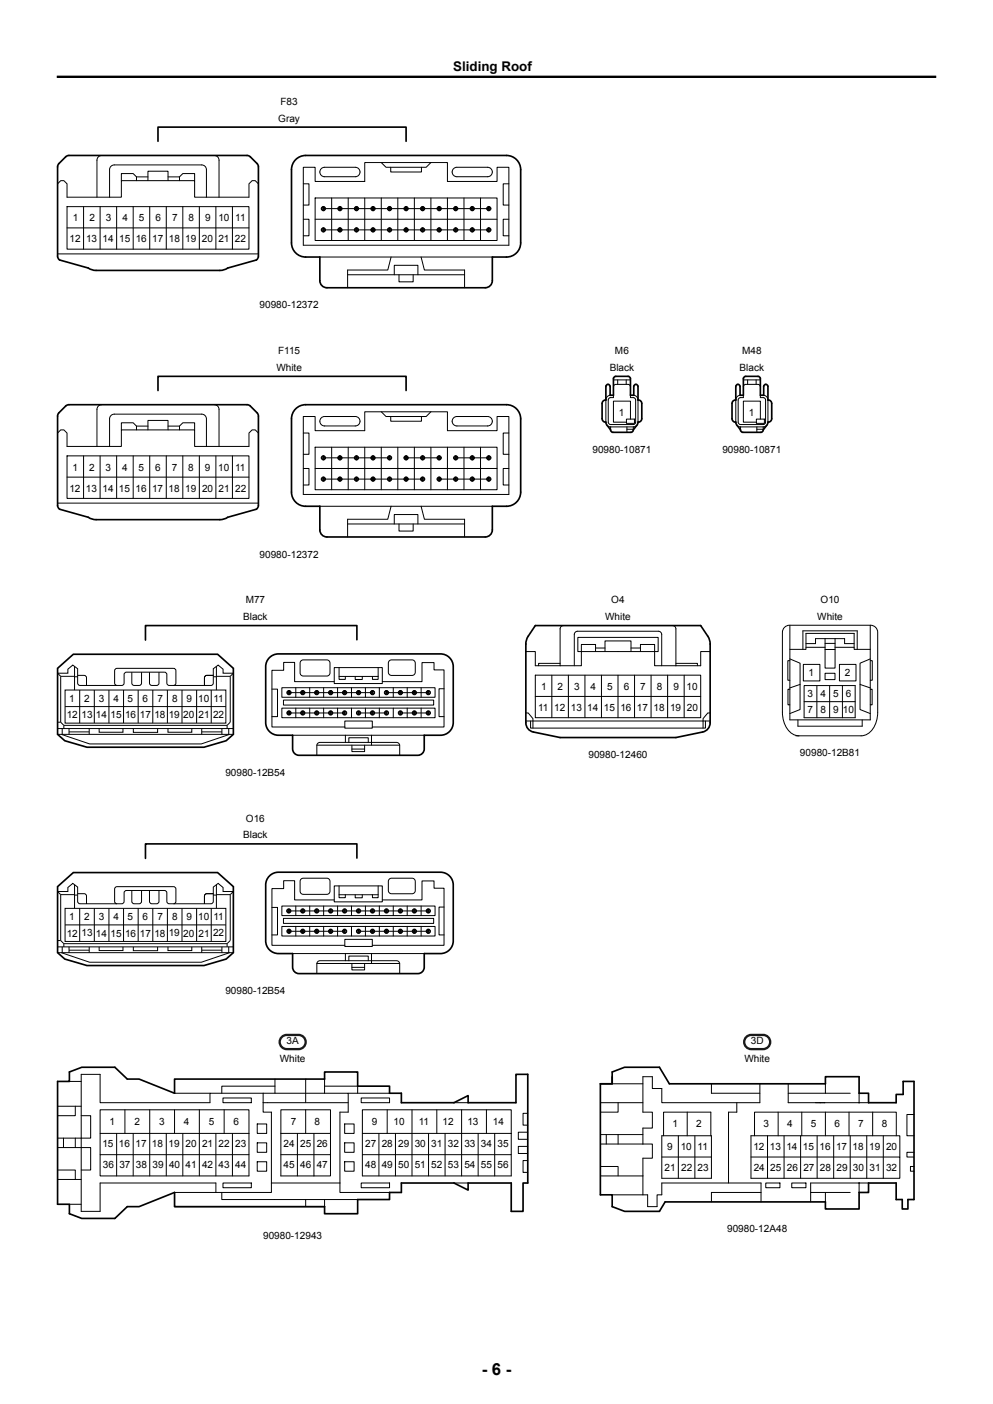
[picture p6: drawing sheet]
<svg xmlns="http://www.w3.org/2000/svg" width="210mm" height="297mm" viewBox="0 0 210 297" stroke-linecap="round" stroke-linejoin="round" font-family="sans-serif">
<g fill="none" stroke="#000" stroke-width=".21">
<path d="M12.2 38.9l.6-.7h.7l.7 .7v2.8h11.5v-3.5h15.5v3.5h11.5v-2.8l.6-.7h.7l.6 .7M21.5 32.9a1 1 0 0 0-1 1v7.8M28.9 38.2v-.8l-.7-.7h-2.5v1.5M28.9 37.4h2.4M31.3 38.2v-2h4.2v2M35.5 37.4h2.5M38 38.2v-.8l.7-.7h2.5v1.5M45.3 32.9a1 1 0 0 1 1 1v7.8M64.1 35.4h2.5v3h10.5v-4h17.5v4h10.5v-3h2.5v16.5h-43.5zM64.1 38.9h1.2v4.5h-1.2M67.9 35.7l.7-.3h6.5a1 1 0 0 1 1 1 1 1 0 0 1-1 1h-6.5a1 1 0 0 1-.9-.6 1 1 0 0 1 .2-1.1zM80.6 34.4l1 1h8.5l1-1"/>
<path d="M82.6 35.4v1h6.5v-1M95.9 35.7l.7-.3h6.5a1 1 0 0 1 1 1 1 1 0 0 1-1 1h-6.5a1 1 0 0 1-.9-.6 1 1 0 0 1 .2-1.1zM107.6 38.9h-1.2v4.5h1.2M12.2 53.7h42.4M14.2 43.7h38.5v9h-38.5zM14.2 48.2h38.5M17.7 43.7v9M21.2 43.7v9M23.2 41.7v-5.8a1 1 0 0 1 1-1h18.5a1 1 0 0 1 1 1v5.8M24.7 43.7v9M28.2 43.7v9M31.7 43.7v9"/>
<path d="M35.2 43.7v9M38.7 43.7v9M42.2 43.7v9M45.7 43.7v9M49.2 43.7v9M64.1 46.4h1.2v3.5h-1.2M66.6 41.9h38.5v9h-38.5zM66.6 46.4h38.5M67.6 54.4h36.5M68.3 44.4v-.6h.2v.6M68.3 48.9v-.6h.2v.6M68.4 44.1h35"/>
<path d="M68.4 48.6h35M70.1 41.9v9M71.8 44.4v-.6h.2v.6M71.8 48.9v-.6h.2v.6M73.5 58.1h24.7M73.6 41.9v9M75.3 44.4v-.6h.2v.6M75.3 48.9v-.6h.2v.6M77.1 41.9v9M78.8 44.4v-.6h.2v.6M78.8 48.9v-.6h.2v.6M80.6 41.9v9"/>
<path d="M82.3 44.4v-.6h.2v.6M82.3 48.9v-.6h.2v.6M82.7 54.4l-.7 2.7h-8.5v3.8M83.4 58.1v-2h5v2M84.1 41.9v9M84.4 58.1v1.5h3v-1.5M85.8 44.4v-.6h.2v.6M85.8 48.9v-.6h.2v.6M87.6 41.9v9M89.1 54.4l.7 2.7h8.4v3.8M89.3 44.4v-.6h.2v.6M89.3 48.9v-.6h.2v.6"/>
<path d="M91.1 41.9v9M92.8 44.4v-.6h.2v.6M92.8 48.9v-.6h.2v.6M94.6 41.9v9M96.3 44.4v-.6h.2v.6M96.3 48.9v-.6h.2v.6M98.1 41.9v9M99.8 44.4v-.6h.2v.6M99.8 48.9v-.6h.2v.6M100.3 48.6a.45 .45 0 0 1-.6 .4 .45 .45 0 0 1-.2-.7 .45 .45 0 0 1 .8 .1v.2M100.3 44.1a.45 .45 0 0 0-.6-.4 .45 .45 0 0 0-.2 .7 .45 .45 0 0 0 .8 0v-.3M101.6 41.9v9"/>
<path d="M103.3 44.4v-.6h.2v.6M103.3 48.9v-.6h.2v.6M107.6 46.4h-1.2v3.5h1.2M12.2 91.6l.6-.7h.7l.7 .7v2.8h11.5v-3.5h15.5v3.5h11.5v-2.8l.6-.7h.7l.6 .7M14.2 96.4h38.5v9h-38.5zM17.7 96.4v9M21.2 96.4v9M21.5 85.6a1 1 0 0 0-1 1v7.8M23.2 94.4v-5.8a1 1 0 0 1 1-1h18.5a1 1 0 0 1 1 1v5.8M24.7 96.4v9M28.2 96.4v9M28.9 90.9v-.8l-.7-.7h-2.5v1.5"/>
<path d="M28.9 90.1h2.4M31.3 90.9v-2h4.2v2M31.7 96.4v9M35.2 96.4v9M35.5 90.1h2.5M38 90.9v-.8l.7-.7h2.5v1.5M38.7 96.4v9M42.2 96.4v9M45.3 85.6a1 1 0 0 1 1 1v7.8M45.7 96.4v9M49.2 96.4v9M64.1 88.1h2.5v3h10.5v-4h17.5v4h10.5v-3h2.5v16.5h-43.5z"/>
<path d="M64.1 91.6h1.2v4.5h-1.2M64.1 99.1h1.2v3.5h-1.2M66.6 94.6h38.5v9h-38.5zM66.6 99.1h38.5M67.9 88.4l.7-.3h6.5a1 1 0 0 1 1 1 1 1 0 0 1-1 1h-6.5a1 1 0 0 1-.9-.6 1 1 0 0 1 .2-1.1zM68.3 97.2v-.7h.2v.7M68.4 96.9h14M70.1 94.6v9M71.8 97.2v-.7h.2v.7M73.6 94.6v9M75.3 97.2v-.7h.2v.7M77.1 94.6v9"/>
<path d="M78.8 97.2v-.7h.2v.7M80.6 87.1l1 1h8.5l1-1M80.6 94.6v9M82.3 97.2v-.7h.2v.7M82.6 88.1v1h6.5v-1M84.1 94.6v9M85.8 97.2v-.7h.2v.7M85.9 96.9h7M87.6 94.6v9M89.3 97.2v-.7h.2v.7M91.1 94.6v9M92.8 97.2v-.7h.2v.7"/>
<path d="M94.6 94.6v9M95.9 88.4l.7-.3h6.5a1 1 0 0 1 1 1 1 1 0 0 1-1 1h-6.5a1 1 0 0 1-.9-.6 1 1 0 0 1 .2-1.1zM96.3 97.2v-.7h.2v.7M96.4 96.9h7M98.1 94.6v9M99.8 97.2v-.7h.2v.7M100.3 96.9a.45 .45 0 0 0-.6-.5 .45 .45 0 0 0-.2 .7 .45 .45 0 0 0 .8 0v-.2M101.6 94.6v9M103.3 97.2v-.7h.2v.7M107.6 91.6h-1.2v4.5h1.2M107.6 99.1h-1.2v3.5h1.2M128.4 90l.7 .3"/>
<path d="M129 83.6a.99 .99 0 0 0-.9 1v4.7M129.1 90.3h4.8M129.1 90.3v.7M129.7 83.6v.5l-.8 .1-.3 .4 .1 5 .4 .2h4.8l.5-.2v-.3v-4.7l-.2-.4-.9-.1v-.5M129.7 80.4h3.6M130.6 80.4v.9M132.4 80.4v.9M132.5 88.7h1.7v.9h-1.7zM132.6 90.3v1.2M132.6 90.8h1.3M133.3 81.8l-.2-.4-.3-.1h-2.6l-.4 .3-.1 .2M133.3 88.7v-3.8h-3.6v4.4h2.8"/>
<path d="M133.9 90.3v.7M134 83.6a.99 .99 0 0 1 .9 1v4.7M134.6 90l-.7 .3M155.9 90l.7 .3M156.5 83.6a.99 .99 0 0 0-.9 1v4.7M156.6 90.3h4.8M156.6 90.3v.7M157.2 83.6v.5l-.8 .1-.3 .4 .1 5 .4 .2h4.8l.4-.2 .1-.3v-4.7l-.2-.4-.9-.1v-.5M157.2 80.4h3.6M158.1 80.4v.9M159.9 80.4v.9M160 88.7h1.7v.9h-1.7z"/>
<path d="M160.1 90.8h1.3M160.1 90.3v1.2M160.8 81.8l-.2-.4-.3-.1h-2.6l-.4 .3-.1 .2M160.8 88.7v-3.8h-3.6v4.4h2.8M161.4 90.3v.7M161.5 83.6a.99 .99 0 0 1 .9 1v4.7M162.1 90l-.7 .3M12.2 106.4h42.4M14.2 100.9h38.5M67.6 107.1h36.5M68.3 101.7v-.7h.2v.7M68.4 101.3h21"/>
<path d="M71.8 101.7v-.7h.2v.7M73.5 110.8h24.7M75.3 101.7v-.7h.2v.7M78.8 101.7v-.7h.2v.7M82.3 101.7v-.7h.2v.7M82.7 107.1l-.7 2.7h-8.5v3.8M83.4 110.8v-2h5v2M84.4 110.8v1.5h3v-1.5M85.8 101.7v-.7h.2v.7M89.1 107.1l.7 2.7h8.4v3.8M89.3 101.7v-.7h.2v.7M92.8 101.7v-.7h.2v.7"/>
<path d="M92.9 101.3h10.5M96.3 101.7v-.7h.2v.7M99.8 101.7v-.7h.2v.7M100.3 101.3a.45 .45 0 0 1-.6 .5 .45 .45 0 0 1-.2-.7 .45 .45 0 0 1 .8 0v.2M103.3 101.7v-.7h.2v.7M63.7 139.8l.4-.2h5a.67 .67 0 0 1 .7 .7v2a.67 .67 0 0 1-.7 .7h-5a.67 .67 0 0 1-.6-.7v-2zM82.3 139.8l.5-.2h4.3a.67 .67 0 0 1 .7 .7v1.9a.68 .68 0 0 1-.7 .7h-4.3a.67 .67 0 0 1-.7-.7v-1.9zM111.2 137.8h2v3h5.3M119.2 132.3a.7 .7 0 0 0-.7 .7v7.8M122.9 137.8v-1.5h3v1.5M122.9 137.8h-.7v-3h17v3h-.8M122.9 137.8v3h-4.4"/>
<path d="M122.9 137.8h15.5M125.9 137.1h2M127.9 137.8v-2.2h5.5v2.2M133.4 137.1h2M135.4 137.8v-1.5h3v1.5M138.4 137.8v3h4.5M142.2 132.3a.7 .7 0 0 1 .7 .7v7.8M150.2 137.8h-2v3h-5.3M167 139.8h-.4v4.1h.4M167 139.4l2.2 .9v9.8l-2.2 .8M167 137.4h3.4v-3.4h10.2v3.4h3.4M167 132.3v20h17v-20"/>
<path d="M169.8 137.4v-4h11.5v4M170.4 136.9h4.1M170.4 136.1h2.1v-1h6.1v1h2M174.5 137.4h2.1M174.5 136.1h2.1M174.5 135.1v6.2h2.1v-6.2M176.6 136.9h4M184 139.8h.5v4.1h-.5M184 139.4l-2.1 .9v9.8l2.1 .8M12.2 154.1h37.2M12.2 155.3h37.2M12.2 152.8h.6"/>
<path d="M12.8 143.1l-.6-.7h2.2v-.8l1-.9 1 .8v3l.3 .4 .2 .1 9.1-.1 .2-.4 .1-2.1 .4-.2 8.3 .1 .3 .4 .1 2.1 .4 .2h8.8l.4-.2 .1-.3v-3l1-.8 1.1 .9v.8h2.2l-.7 .7M12.8 143.1h3M12.8 143.1v9.7M12.8 152.8l.7 .6M13 155.3l5.9 2.1h23.7l6-2.1M13.2 154.1v1.2M13.5 153.4h34.5M13.5 153.4v.7M13.8 146h34v7h-34zM13.8 149.5h34M14.6 154.1v1.2M14.6 154.8h4.3"/>
<path d="M15.8 141v5M15.8 143.2h.6M16.4 142.9h1.4l.4 .2 .1 2M16.9 146v7M18.9 154.1v1.2M19.9 146v7M21 154.1v.8h5v-.8M23 146v7M24.7 145l-.2-.1-.3-.4v-2.6l.1-.3 .4-.2h12.3l.2 .5v2.6l-.1 .3-.4 .2M26.1 146v7M27.9 142.2v2.3l.2 .4 .3 .1h1l.5-.2v-2.6M28.2 154.1v.8h5.1v-.8"/>
<path d="M29.2 146v7M31.6 142.2v2.3l.3 .4 .2 .1h1l.5-.2v-2.6M32.3 146v7M35.4 146v7M35.5 154.1v.8h5.1v-.8M38.5 146v7M41.6 146v7M42.7 154.8h4.2M42.7 154.1v1.2M44.7 146v7M45.1 142.9h-1.4l-.4 .2-.1 2M45.1 143.2h.7"/>
<path d="M45.1 142.9h-1.4l-.4 .2-.1 1.9M45.8 143.1h2.9M45.8 141v5M46.9 154.1v1.2M48 153.4v.7M48.4 154.1v1.2M48.7 143.1v9.7l-.7 .6M57.5 145.8h1.2v5.8h-1.2M59.6 145.5h32.4v2h-32.4zM59.6 149.8h32.4v2h-32.4zM59.9 148.1h31.8v1.1h-31.8zM61 146.8v-.6h.2v.6"/>
<path d="M61 151.1v-.6h.2v.6M61.1 150.8h11.8M61.1 146.5h17.7M61.9 155.5h27.8M62.6 145.5v2M62.6 149.8v2M63.9 146.8v-.6h.2v.6M63.9 151.1v-.6h.2v.6M65.5 145.5v2M65.5 149.8v2M66.9 146.8v-.6h.2v.6M66.9 151.1v-.6h.2v.6"/>
<path d="M67 159.8v-2.1a.68 .68 0 0 1 .7-.7h16.2a.68 .68 0 0 1 .6 .7v2.1M67 157.6h17.5M68.4 145.5v2M68.4 149.8v2M69.8 146.8v-.6h.2v.6M69.8 151.1v-.6h.2v.6M70.7 141.2h10.2v3.4h-10.2zM70.7 144.2h-8.4v-4.1h-2.3v1.7h-2.5v12h15.4M71.4 145.5v2M71.4 149.8v2M71.7 141.2v2.5h1.3v-.6M71.7 143.1h8.3"/>
<path d="M72.8 146.8v-.6h.2v.6M72.8 151.1v-.6h.2v.6M72.9 152.5h5.8v1.5h-5.8zM73 155.5v1.5M73.8 157v-.9h4.1v.9M74.3 145.5v2M74.3 149.8v2M74.4 157.6v1.4h2.7v-1.4M74.4 158.5h2.7M75.1 143.1v.6h1.5v-.6M75.7 146.8v-.6h.2v.6M75.7 151.1v-.6h.2v.6"/>
<path d="M75.8 150.8h5.9M77.3 145.5v2M77.3 149.8v2M78.6 155.5v2.1M78.7 146.8v-.6h.2v.6M78.7 151.1v-.6h.2v.6M80 141.2v2.5h-1.2v-.6M80.2 145.5v2M80.2 149.8v2M80.9 144.2h8.3v-4h2.6v1.5h2.1v12.1h-15.2M81.6 146.8v-.6h.2v.6M81.6 151.1v-.6h.2v.6"/>
<path d="M81.7 146.5h8.9M83.2 145.5v2M83.2 149.8v2M84.6 146.8v-.6h.2v.6M84.6 151.1v-.6h.2v.6M84.7 150.8h5.9M86.1 145.5v2M86.1 149.8v2M87.5 146.8v-.6h.2v.6M87.5 151.1v-.6h.2v.6M89.1 145.5v2M89.1 149.8v2"/>
<path d="M90.5 146.8v-.6h.2v.6M90.5 151.1v-.6h.2v.6M93.9 145.7h-1.1v5.9h1.1M111.2 150.8h.5l1 1.2v2M111.2 152.5h39M112.2 152.5v1.5h37v-1.5M113.2 142.8h35v9h-35zM113.2 147.3h35M116.7 142.8v9M118.5 140.3h-4.6v.5M120.2 142.8v9M121.5 140.8v-6.6a.7 .7 0 0 1 .7-.7h17a.7 .7 0 0 1 .7 .7v6.6"/>
<path d="M123.7 142.8v9M127.2 142.8v9M130.7 142.8v9M134.2 142.8v9M137.7 142.8v9M141.2 142.8v9M142.9 140.3h4.6v.5M144.7 142.8v9M150.2 150.8h-.5l-1 1.2v2M167 145.8h-.4v3.3h.4M168.3 155.7h13.8a4.1 4.1 0 0 0 3.5-4.1v-17.8a1.5 1.5 0 0 0-1.5-1.5h-17.1a1.5 1.5 0 0 0-1.5 1.5v16.9a4.8 4.8 0 0 0 2.8 4.9l.7 .1M168.7 152.3v1.3h13.6v-1.3"/>
<path d="M169.2 144.8l-2.2 .7M169.9 140.5h3.5v3.5h-3.5zM170.1 145h10.8v6.8h-10.8zM170.1 148.4h10.8M172.8 145v6.8M174.5 142.4h2.1v1.4h-2.1zM175.5 145v6.8M177.5 140.5h3.5v3.5h-3.5zM178.2 145v6.8M181.9 144.8l2.1 .7M184 145.8h.4v3.3h-.4M12.2 199h.6"/>
<path d="M12.8 189.3l-.6-.7h2.2v-.9l1-.8 1 .7v3.1l.3 .4 .2 .1 9.1-.1 .2-.4 .1-2.1 .4-.2h8.3l.3 .5 .1 2 .4 .3h8.8l.4-.3 .1-.2v-3.1l1-.7 1.1 .8v.9h2.2l-.7 .7M12.8 189.3v9.7M12.8 189.3h3M12.8 199l.7 .6M13.5 199.6h34.5M13.5 199.6v.7M13.8 192.2h34v7h-34zM13.8 195.7h34M15.8 187.2v5M15.8 189.3h.6M16.4 189h1.4l.4 .3 .1 1.9M16.9 192.2v7"/>
<path d="M19.9 192.2v7M23 192.2v7M24.7 191.2l-.2-.1-.3-.4v-2.6l.1-.3 .4-.2h12.3l.2 .5v2.6l-.1 .2-.4 .3M26.1 192.2v7M27.9 188.4v2.3l.2 .4 .3 .1h1l.5-.3v-2.5M29.2 192.2v7M31.6 188.4v2.3l.3 .4 .2 .1h1l.5-.3v-2.5M32.3 192.2v7M35.4 192.2v7M38.5 192.2v7M41.6 192.2v7M44.7 192.2v7"/>
<path d="M45.1 189h-1.4l-.4 .3-.1 1.9M45.1 189.3h.7M45.8 187.2v5M45.8 189.3h2.9M48 199.6v.7M48.7 189.3v9.7l-.7 .6M57.5 192h1.2v5.8h-1.2M59.6 191.7h32.4v2h-32.4zM59.6 196h32.4v2h-32.4zM59.9 194.3h31.8v1h-31.8zM61 193v-.6h.2v.6M61 197.3v-.6h.2v.6"/>
<path d="M61.1 192.7h29.5M61.1 197h11.8M62.6 191.7v2M62.6 196v2M63.7 186l.4-.2h5a.67 .67 0 0 1 .7 .6v2.1a.67 .67 0 0 1-.7 .7h-5a.67 .67 0 0 1-.6-.7v-2.1zM63.9 193v-.6h.2v.6M63.9 197.3v-.6h.2v.6M65.5 191.7v2M65.5 196v2M66.9 193v-.6h.2v.6M66.9 197.3v-.6h.2v.6M68.4 191.7v2"/>
<path d="M68.4 196v2M69.8 193v-.6h.2v.6M69.8 197.3v-.6h.2v.6M70.7 187.4h10.2v3.4h-10.2zM70.7 190.4h-8.4v-4.1h-2.3v1.7h-2.5v12h15.4M71.4 191.7v2M71.4 196v2M71.7 187.4v2.5h1.3v-.6M71.7 189.3h8.3M72.8 193v-.6h.2v.6M72.8 197.3v-.6h.2v.6M72.9 198.7h5.8v1.5h-5.8z"/>
<path d="M74.3 191.7v2M74.3 196v2M75.1 189.3v.6h1.5v-.6M75.7 193v-.6h.2v.6M75.7 197.3v-.6h.2v.6M75.8 197h14.8M77.3 191.7v2M77.3 196v2M78.7 193v-.6h.2v.6M78.7 197.3v-.6h.2v.6M80 187.4v2.5h-1.2v-.6M80.2 191.7v2"/>
<path d="M80.2 196v2M80.9 190.4h8.3v-4h2.6v1.5h2.1v12.1h-15.2M81.6 193v-.6h.2v.6M81.6 197.3v-.6h.2v.6M82.3 186l.5-.2h4.3a.67 .67 0 0 1 .7 .6v2a.68 .68 0 0 1-.7 .7h-4.3a.67 .67 0 0 1-.7-.7v-2zM83.2 191.7v2M83.2 196v2M84.6 193v-.6h.2v.6M84.6 197.3v-.6h.2v.6M86.1 191.7v2M86.1 196v2M87.5 193v-.6h.2v.6"/>
<path d="M87.5 197.3v-.6h.2v.6M89.1 191.7v2M89.1 196v2M90.5 193v-.6h.2v.6M90.5 197.3v-.6h.2v.6M93.9 191.9h-1.1v5.9h1.1M12.2 200.3h37.2M12.2 201.5h37.2M13 201.5l5.9 2h23.7l6-2M13.2 200.3v1.2M14.6 200.3v1.2M14.6 201h4.3"/>
<path d="M18.9 200.3v1.2M21 200.3v.8h5v-.8M28.2 200.3v.8h5.1v-.8M35.5 200.3v.8h5.1v-.8M42.7 200.3v1.2M42.7 201h4.2M46.9 200.3v1.2M48.4 200.3v1.2M61.9 201.7h27.8M67 206v-2.1a.68 .68 0 0 1 .7-.7h16.2a.68 .68 0 0 1 .6 .7v2.1M67 203.8h17.5M73 201.7v1.5"/>
<path d="M73.8 203.2v-1h4.1v1M74.4 203.8v1.4h2.7v-1.4M74.4 204.6h2.7M78.6 201.7v2.1M12.2 234h5M14.7 228.8h2.5M15.9 234v2h-3.7M17.2 236h2v4.8h-7M21.2 239.8v-5h31.5v5M24.7 239.8v9M26.4 234.8v5M28.2 239.8v9"/>
<path d="M31.7 234.8v14M35.2 239.8v9M36.9 234.8v5M36.9 231.3h7.5M38.7 239.8v9M42.2 234.8v14M45.7 239.8v9M47.2 232.3h6v1h-6zM47.4 234.8v5M49.2 239.8v9M52.7 239.8v9h-31.5v-4.5h31.5M52.7 239.8h-31.5v4.5"/>
<path d="M54.4 237.8h2v2h-2zM55.6 231.3h-11.2v2h-23.2v-6h-4v28.9h4v-5.9h24.5v2M55.6 233.3v2h1.8v15M55.6 233.3h18M55.6 231.3v2M55.6 231.3h18v4h-1.7v15M58.1 229.8h-11.2v1.5M58.1 228.3v3M59.4 239.8v-5h10.5v5M59.4 239.8v9h7M59.4 239.8h10.5M62.9 239.8v9"/>
<path d="M64.6 228.3v5M64.6 234.8v5M66.4 239.8v9M68.6 229.8h7v1.5M68.6 228.3v3M69.9 239.8v9h-3.5M72.9 237.8h2v2h-2zM73.6 231.3h8.8M76.4 232.3h6v1h-6zM76.6 239.8v9h31.5v-9M76.6 239.8v-5h31.5v5M76.6 239.8h31.5"/>
<path d="M80.1 239.8v9M81.9 234.8v5M83.6 239.8v9M87.1 234.8v14M90.6 239.8v9M92.4 234.8v5M94.1 239.8v9M96 233.3h3M97.6 234.8v14M101.1 239.8v9M102.9 234.8v5M104.6 239.8v9"/>
<path d="M111.6 235.5h-1v2.5h1M111.6 239.5h-2v1.5h2M127 233.3h9M129.5 229.3h6.5M130.7 233.3v2h-3.7M145.3 235.3v5M150.5 229.3v2h10.2M155.8 233.3v2h-1.7v15M160.7 229.3v4h-20.7v-3h-2v-2.5h-2v7.5h2v3.3h-2v3.4M164.6 235.3v5M166.7 229.3v4h17M166.7 231.3h13.1"/>
<path d="M169.6 235.3v5M173.4 233.3h.1M174.6 229.3v2M174.6 235.3v5M179.6 235.3v5M181.7 231.3v2M184.6 235.3v5M193.3 235.8h-1.5v4.5h1.5M12.2 247.5h3.7v2M12.2 242.8h7v4.7h-2M12.2 249.5h5M13.4 240.8v2"/>
<path d="M14.7 254.7h2.5M15.9 240.8v2M45.7 252.3h-8.8v2.9h31.7v-1.5M46.9 252.3v1.4h28.7M47.2 250.3h6v1h-6zM54.4 241.8h2v2h-2zM54.4 245.8h2v2h-2zM57.4 250.3v2h-11.7M57.4 250.3h14.5M59.4 244.3h10.5M64.6 253.7v1.5M71.9 250.3v2h10.5"/>
<path d="M72.9 241.8h2v2h-2zM72.9 245.8h2v2h-2zM76.4 250.3h6v1h-6zM76.6 244.3h31.5M96 250.3h3M111.6 245.5h-1v2.5h1M111.6 242.5h-2v1.5h2M127 246.8h3.7v2M127 248.8h9M127 240h9M127 242h9M128.2 240v2"/>
<path d="M129.5 252.8h7.5v2.4h2v-2.4h1v-2.5h20.9v3.9M130.7 240v2M136 242h2v3h-2v7.8M140 240.3h10.5v9h-10.5zM140 244.8h10.5M140.3 240.3v-5h10v5M143.5 240.3v9M147 240.3v9M158.8 244.8h31.5v4.5h-31.5v-9h31.5v4.5M159.6 240.3v-5h29.9v5M160.9 252.3h-10.4v1.9M161.9 250.3h3v1h-3z"/>
<path d="M162.3 240.3v9M165.8 240.3v9M167.4 250.3h3v1h-3zM169.3 240.3v9M171.4 252.3v1.9M172.8 240.3v9M174.6 252.3v1.9M176.3 240.3v9M179.8 240.3v9M181.7 250.3v2M183.3 240.3v9M183.7 250.3h-12.3v2h8.4"/>
<path d="M186.8 240.3v9M193.3 243.8h-1.5v1h1.5M193.3 246.8h-.8v1h.8"/>
<circle cx="68.4" cy="48.6" r=".45"/>
<circle cx="68.4" cy="48.6" r=".34"/>
<circle cx="68.4" cy="44.1" r=".45"/>
<circle cx="68.4" cy="44.1" r=".34"/>
<circle cx="71.9" cy="48.6" r=".45"/>
<circle cx="71.9" cy="48.6" r=".34"/>
<circle cx="71.9" cy="44.1" r=".45"/>
<circle cx="71.9" cy="44.1" r=".34"/>
<circle cx="75.4" cy="48.6" r=".45"/>
<circle cx="75.4" cy="48.6" r=".34"/>
<circle cx="75.4" cy="44.1" r=".45"/>
<circle cx="75.4" cy="44.1" r=".34"/>
<circle cx="78.9" cy="48.6" r=".45"/>
<circle cx="78.9" cy="48.6" r=".34"/>
<circle cx="78.9" cy="44.1" r=".45"/>
<circle cx="78.9" cy="44.1" r=".34"/>
<circle cx="82.4" cy="48.6" r=".45"/>
<circle cx="82.4" cy="48.6" r=".34"/>
<circle cx="82.4" cy="44.1" r=".45"/>
<circle cx="82.4" cy="44.1" r=".34"/>
<circle cx="85.9" cy="48.6" r=".45"/>
<circle cx="85.9" cy="48.6" r=".34"/>
<circle cx="85.9" cy="44.1" r=".45"/>
<circle cx="85.9" cy="44.1" r=".34"/>
<circle cx="89.4" cy="48.6" r=".45"/>
<circle cx="89.4" cy="48.6" r=".34"/>
<circle cx="89.4" cy="44.1" r=".45"/>
<circle cx="89.4" cy="44.1" r=".34"/>
<circle cx="92.9" cy="48.6" r=".45"/>
<circle cx="92.9" cy="48.6" r=".34"/>
<circle cx="92.9" cy="44.1" r=".45"/>
<circle cx="92.9" cy="44.1" r=".34"/>
<circle cx="96.4" cy="48.6" r=".45"/>
<circle cx="96.4" cy="48.6" r=".34"/>
<circle cx="96.4" cy="44.1" r=".45"/>
<circle cx="96.4" cy="44.1" r=".34"/>
<circle cx="99.9" cy="48.6" r=".34"/>
<circle cx="99.9" cy="44.1" r=".34"/>
<circle cx="103.4" cy="48.6" r=".45"/>
<circle cx="103.4" cy="48.6" r=".34"/>
<circle cx="103.4" cy="44.1" r=".45"/>
<circle cx="103.4" cy="44.1" r=".34"/>
<circle cx="68.4" cy="96.9" r=".45"/>
<circle cx="68.4" cy="96.9" r=".34"/>
<circle cx="71.9" cy="96.9" r=".45"/>
<circle cx="71.9" cy="96.9" r=".34"/>
<circle cx="75.4" cy="96.9" r=".45"/>
<circle cx="75.4" cy="96.9" r=".34"/>
<circle cx="78.9" cy="96.9" r=".45"/>
<circle cx="78.9" cy="96.9" r=".34"/>
<circle cx="82.4" cy="96.9" r=".45"/>
<circle cx="82.4" cy="96.9" r=".34"/>
<circle cx="85.9" cy="96.9" r=".45"/>
<circle cx="85.9" cy="96.9" r=".34"/>
<circle cx="89.4" cy="96.9" r=".45"/>
<circle cx="89.4" cy="96.9" r=".34"/>
<circle cx="92.9" cy="96.9" r=".45"/>
<circle cx="92.9" cy="96.9" r=".34"/>
<circle cx="96.4" cy="96.9" r=".45"/>
<circle cx="96.4" cy="96.9" r=".34"/>
<circle cx="99.9" cy="96.9" r=".34"/>
<circle cx="103.4" cy="96.9" r=".45"/>
<circle cx="103.4" cy="96.9" r=".34"/>
<circle cx="68.4" cy="101.3" r=".45"/>
<circle cx="68.4" cy="101.3" r=".34"/>
<circle cx="71.9" cy="101.3" r=".45"/>
<circle cx="71.9" cy="101.3" r=".34"/>
<circle cx="75.4" cy="101.3" r=".45"/>
<circle cx="75.4" cy="101.3" r=".34"/>
<circle cx="78.9" cy="101.3" r=".45"/>
<circle cx="78.9" cy="101.3" r=".34"/>
<circle cx="82.4" cy="101.3" r=".45"/>
<circle cx="82.4" cy="101.3" r=".34"/>
<circle cx="85.9" cy="101.3" r=".45"/>
<circle cx="85.9" cy="101.3" r=".34"/>
<circle cx="89.4" cy="101.3" r=".45"/>
<circle cx="89.4" cy="101.3" r=".34"/>
<circle cx="92.9" cy="101.3" r=".45"/>
<circle cx="92.9" cy="101.3" r=".34"/>
<circle cx="96.4" cy="101.3" r=".45"/>
<circle cx="96.4" cy="101.3" r=".34"/>
<circle cx="99.9" cy="101.3" r=".34"/>
<circle cx="103.4" cy="101.3" r=".45"/>
<circle cx="103.4" cy="101.3" r=".34"/>
<circle cx="61.1" cy="150.8" r=".45"/>
<circle cx="61.1" cy="146.5" r=".45"/>
<circle cx="61.1" cy="146.5" r=".35"/>
<circle cx="61.1" cy="150.8" r=".35"/>
<circle cx="64" cy="150.8" r=".45"/>
<circle cx="64" cy="146.5" r=".45"/>
<circle cx="64" cy="146.5" r=".35"/>
<circle cx="64" cy="150.8" r=".35"/>
<circle cx="67" cy="150.8" r=".45"/>
<circle cx="67" cy="146.5" r=".45"/>
<circle cx="67" cy="150.8" r=".35"/>
<circle cx="67" cy="146.5" r=".35"/>
<circle cx="69.9" cy="150.8" r=".45"/>
<circle cx="69.9" cy="146.5" r=".45"/>
<circle cx="69.9" cy="150.8" r=".35"/>
<circle cx="69.9" cy="146.5" r=".35"/>
<circle cx="72.9" cy="150.8" r=".45"/>
<circle cx="72.9" cy="146.5" r=".45"/>
<circle cx="72.9" cy="146.5" r=".35"/>
<circle cx="72.9" cy="150.8" r=".35"/>
<circle cx="75.8" cy="150.8" r=".45"/>
<circle cx="75.8" cy="146.5" r=".45"/>
<circle cx="75.8" cy="146.5" r=".35"/>
<circle cx="75.8" cy="150.8" r=".35"/>
<circle cx="78.8" cy="150.8" r=".45"/>
<circle cx="78.8" cy="146.5" r=".45"/>
<circle cx="78.8" cy="146.5" r=".35"/>
<circle cx="78.8" cy="150.8" r=".35"/>
<circle cx="81.7" cy="146.5" r=".35"/>
<circle cx="81.7" cy="150.8" r=".35"/>
<circle cx="81.7" cy="150.8" r=".45"/>
<circle cx="81.7" cy="146.5" r=".45"/>
<circle cx="84.7" cy="150.8" r=".45"/>
<circle cx="84.7" cy="146.5" r=".45"/>
<circle cx="84.7" cy="150.8" r=".35"/>
<circle cx="84.7" cy="146.5" r=".35"/>
<circle cx="87.6" cy="150.8" r=".45"/>
<circle cx="87.6" cy="146.5" r=".45"/>
<circle cx="87.6" cy="146.5" r=".35"/>
<circle cx="87.6" cy="150.8" r=".35"/>
<circle cx="90.6" cy="150.8" r=".35"/>
<circle cx="90.6" cy="146.5" r=".35"/>
<circle cx="90.6" cy="150.8" r=".45"/>
<circle cx="90.6" cy="146.5" r=".45"/>
<circle cx="61.1" cy="192.7" r=".45"/>
<circle cx="61.1" cy="192.7" r=".35"/>
<circle cx="61.1" cy="197" r=".45"/>
<circle cx="61.1" cy="197" r=".35"/>
<circle cx="64" cy="197" r=".45"/>
<circle cx="64" cy="192.7" r=".45"/>
<circle cx="64" cy="192.7" r=".35"/>
<circle cx="64" cy="197" r=".35"/>
<circle cx="67" cy="197" r=".45"/>
<circle cx="67" cy="192.7" r=".45"/>
<circle cx="67" cy="197" r=".35"/>
<circle cx="67" cy="192.7" r=".35"/>
<circle cx="69.9" cy="197" r=".45"/>
<circle cx="69.9" cy="192.7" r=".45"/>
<circle cx="69.9" cy="197" r=".35"/>
<circle cx="69.9" cy="192.7" r=".35"/>
<circle cx="72.9" cy="197" r=".45"/>
<circle cx="72.9" cy="192.7" r=".45"/>
<circle cx="72.9" cy="197" r=".35"/>
<circle cx="72.9" cy="192.7" r=".35"/>
<circle cx="75.8" cy="197" r=".45"/>
<circle cx="75.8" cy="192.7" r=".45"/>
<circle cx="75.8" cy="197" r=".35"/>
<circle cx="75.8" cy="192.7" r=".35"/>
<circle cx="78.8" cy="197" r=".45"/>
<circle cx="78.8" cy="192.7" r=".45"/>
<circle cx="78.8" cy="197" r=".35"/>
<circle cx="78.8" cy="192.7" r=".35"/>
<circle cx="81.7" cy="197" r=".35"/>
<circle cx="81.7" cy="192.7" r=".35"/>
<circle cx="81.7" cy="197" r=".45"/>
<circle cx="81.7" cy="192.7" r=".45"/>
<circle cx="84.7" cy="197" r=".45"/>
<circle cx="84.7" cy="192.7" r=".45"/>
<circle cx="84.7" cy="197" r=".35"/>
<circle cx="84.7" cy="192.7" r=".35"/>
<circle cx="87.6" cy="197" r=".45"/>
<circle cx="87.6" cy="192.7" r=".45"/>
<circle cx="87.6" cy="197" r=".35"/>
<circle cx="87.6" cy="192.7" r=".35"/>
<circle cx="90.6" cy="197" r=".35"/>
<circle cx="90.6" cy="192.7" r=".35"/>
<circle cx="90.6" cy="197" r=".45"/>
<circle cx="90.6" cy="192.7" r=".45"/>
</g>
<g fill="none" stroke="#000" stroke-width=".35">
<path d="M13.9 33.2l.7-.3h37.6l.5 .1 1.7 1.6 .2 .7v18.9l-.1 .4-.3 .4-6 1.7-1 .4-.7 .1h-26.5l-7.4-2.2-.3-.4-.1-.4v-18.9l.3-.7zM33.4 29.9v-3h52.5v3M62.3 34a2.99 2.99 0 0 1 2.3-1.1h42.5a3 3 0 0 1 3 3v15.5a3 3 0 0 1-3 3h-3v5a1.5 1.5 0 0 1-1.5 1.5h-33.5a1.5 1.5 0 0 1-1.5-1.5v-5h-3a3 3 0 0 1-3-3v-15.5l.1-.7zM129.8 79.9l.4-.3h2.6l.5 .3v3.7h.7v-1.8a.45 .45 0 0 1 .5-.5 .45 .45 0 0 1 .4 .5l.1 2.8a.75 .75 0 0 1 .7 .8v3.2a.75 .75 0 0 1-.8 .7 2.53 2.53 0 0 1-1 1.7v.2l-.5 .3h-3.8l-.2-.1-.3-.4a2.52 2.52 0 0 1-1-1.7 .75 .75 0 0 1-.8-.7v-3.2a.75 .75 0 0 1 .8-.8v-2.8a.45 .45 0 0 1 .5-.5 .45 .45 0 0 1 .4 .5v1.8h.7zM157.3 79.9l.4-.3h2.6l.4 .3 .1 3.7h.7v-1.8a.45 .45 0 0 1 .5-.5 .45 .45 0 0 1 .4 .5l.1 2.8a.75 .75 0 0 1 .7 .8v3.2a.75 .75 0 0 1-.8 .7 2.53 2.53 0 0 1-1 1.7l-.1 .2-.4 .3h-3.8l-.2-.1-.3-.4a2.52 2.52 0 0 1-1-1.7 .75 .75 0 0 1-.8-.7v-3.2a.75 .75 0 0 1 .8-.8v-2.8a.45 .45 0 0 1 .5-.5 .45 .45 0 0 1 .4 .5v1.8h.7zM13.9 85.9l.7-.3h37.6l.5 .1 1.7 1.6 .2 .7v18.9l-.1 .5-.3 .3-6 1.7-1 .4-.7 .1h-26.5l-7.4-2.2-.3-.3-.1-.5v-18.9l.3-.7zM33.4 82.6v-3h52.5v3M62.3 86.7a2.99 2.99 0 0 1 2.3-1.1h42.5a3 3 0 0 1 3 3v15.5a3 3 0 0 1-3 3h-3v5a1.5 1.5 0 0 1-1.5 1.5h-33.5a1.5 1.5 0 0 1-1.5-1.5v-5h-3a3 3 0 0 1-3-3v-15.5l.1-.7zM57.2 138.9l1.1-.5 .6-.1h34.3a2.7 2.7 0 0 1 2.7 2.7v11.8a2.7 2.7 0 0 1-2.7 2.7h-3.5v2.9a1.35 1.35 0 0 1-1.3 1.4h-25.2a1.35 1.35 0 0 1-1.3-1.4v-2.9h-3a2.7 2.7 0 0 1-2.7-2.7v-11.8a2.7 2.7 0 0 1 1-2.1zM75.5 135.3v-3h-44.7v3.1M113.2 132.3h35l1.7 2.6 .3 1v17a1.98 1.98 0 0 1-1.6 1.9l-5.7 1.2h-24.4l-5.7-1.2a1.98 1.98 0 0 1-1.6-1.9v-17l.3-1zM12.2 141.4l3.3-3h30.5l3.4 3v13.9l-1.6 1.4-4.7 1.4h-24.7l-4.7-1.4-1.5-1.4z"/>
<path d="M12.2 187.6l3.3-3h30.5l3.4 3v13.9l-1.6 1.4-4.7 1.3h-24.7l-4.7-1.3-1.5-1.4zM57.2 185.1l1.1-.5 .6-.1h34.3a2.7 2.7 0 0 1 2.7 2.7v11.8a2.7 2.7 0 0 1-2.7 2.7h-3.5v2.9a1.35 1.35 0 0 1-1.3 1.4h-25.2a1.35 1.35 0 0 1-1.3-1.4v-2.9h-3a2.7 2.7 0 0 1-2.7-2.7v-11.8a2.7 2.7 0 0 1 1-2.1zM75.5 181.5v-3h-44.7v3.1M129.5 226.8l2.6-1h7.4l2.1 3.5h33v-1.5h7.1v3.5h2v2h5.8v-1.8h1.5v-2.7h2.3v24.9h-1.3v2h-1.2v-2h-1.3v-3.4h-5.8v2h-2v3.4h-7.1v-1.5h-33.9l-1.2 2h-7.4l-2.6-1v-2.4h-2.5v-23.5h2.5zM129.5 227.8v1.5h-2.5M181.7 233.3h.1M75.6 253.7v3h-7v-1.5h-31.7v-2.9l-7.5 2.9h-2.5l-2.6 2.5h-7l-2.6-1v-2h-2.5v-25.9h2.5v-2l2.6-1h7l2.6 2.5h2.5l7.5 3v-3h31.7v-1.5h7v3h6.8v1.5h2.5v2h11.1l3-1.5v1.5h10.1v-6h2.5v23h-1v5.9h-2.5v-5.9h-9.1v1.5l-3-1.5h-11.1v2h-2.5v1.5h-6.8M181.7 250.3h.1"/>
</g>
<path d="M59.4 219.5l.8-.5 2.9-.1a1.5 1.5 0 0 1 1.5 1.5 1.5 1.5 0 0 1-1.5 1.5h-2.5a1.5 1.5 0 0 1-1.3-.8 1.5 1.5 0 0 1 .1-1.6zM157.7 219.5l.7-.5 3-.1a1.5 1.5 0 0 1 1.5 1.5 1.5 1.5 0 0 1-1.5 1.5h-2.5a1.5 1.5 0 0 1-1.4-.8 1.5 1.5 0 0 1 .2-1.6z" fill="none" stroke="#1b1c20" stroke-width=".49"/>
<path d="M12 16.2h186" fill="none" stroke="#000" stroke-width=".5"/>
<text font-size="3.5" x="101.9" y="290.9">- 6 -</text>
<text font-size="2.8" x="95.8" y="15.1">Sliding Roof</text>
<g font-size="2.1">
<text x="59.3" y="22.2">F83</text>
<text x="58.9" y="25.7">Gray</text>
<text x="15.4" y="46.7">1</text>
<text x="18.9" y="46.7">2</text>
<text x="22.4" y="46.7">3</text>
<text x="25.9" y="46.7">4</text>
<text x="29.4" y="46.7">5</text>
<text x="32.9" y="46.7">6</text>
<text x="36.4" y="46.7">7</text>
<text x="39.9" y="46.7">8</text>
<text x="43.4" y="46.7">9</text>
<text x="46.2" y="46.7">10</text>
<text x="49.8" y="46.7">11</text>
<text x="14.7" y="51.2">12</text>
<text x="18.2" y="51.2">13</text>
<text x="21.7" y="51.2">14</text>
<text x="25.2" y="51.2">15</text>
<text x="28.7" y="51.2">16</text>
<text x="32.2" y="51.2">17</text>
<text x="35.7" y="51.2">18</text>
<text x="39.2" y="51.2">19</text>
<text x="42.7" y="51.2">20</text>
<text x="46.2" y="51.2">21</text>
<text x="49.7" y="51.2">22</text>
<text x="54.9" y="65.2">90980-12372</text>
<text x="58.8" y="74.9">F115</text>
<text x="130.1" y="74.9">M6</text>
<text x="156.9" y="74.9">M48</text>
<text x="58.4" y="78.5">White</text>
<text x="128.9" y="78.5">Black</text>
<text x="156.4" y="78.5">Black</text>
<text x="130.9" y="87.9">1</text>
<text x="158.3" y="87.9">1</text>
<text x="125.3" y="95.8">90980-10871</text>
<text x="152.8" y="95.8">90980-10871</text>
<text x="15.3" y="99.6">1</text>
<text x="18.8" y="99.6">2</text>
<text x="22.3" y="99.6">3</text>
<text x="25.8" y="99.6">4</text>
<text x="29.3" y="99.6">5</text>
<text x="32.8" y="99.6">6</text>
<text x="36.3" y="99.6">7</text>
<text x="39.8" y="99.6">8</text>
<text x="43.3" y="99.6">9</text>
<text x="46.2" y="99.6">10</text>
<text x="49.7" y="99.6">11</text>
<text x="14.7" y="104.1">12</text>
<text x="18.2" y="104.1">13</text>
<text x="21.7" y="104.1">14</text>
<text x="25.2" y="104.1">15</text>
<text x="28.7" y="104.1">16</text>
<text x="32.2" y="104.1">17</text>
<text x="35.7" y="104.1">18</text>
<text x="39.2" y="104.1">19</text>
<text x="42.7" y="104.1">20</text>
<text x="46.2" y="104.1">21</text>
<text x="49.7" y="104.1">22</text>
<text x="54.9" y="118">90980-12372</text>
<text x="51.4" y="131.2">Black</text>
<text x="52" y="127.6">M77</text>
<text x="128" y="131.2">White</text>
<text x="129.3" y="127.6">O4</text>
<text x="172.8" y="131.2">White</text>
<text x="173.5" y="127.6">O10</text>
<text x="171" y="143">1</text>
<text x="178.7" y="143">2</text>
<text x="14.6" y="148.5">1</text>
<text x="17.8" y="148.5">2</text>
<text x="20.9" y="148.5">3</text>
<text x="24" y="148.4">4</text>
<text x="27" y="148.4">5</text>
<text x="30.1" y="148.4">6</text>
<text x="33.3" y="148.5">7</text>
<text x="36.4" y="148.5">8</text>
<text x="39.4" y="148.4">9</text>
<text x="41.9" y="148.5">10</text>
<text x="45.1" y="148.5">11</text>
<text x="114.4" y="145.9">1</text>
<text x="117.9" y="145.9">2</text>
<text x="121.4" y="145.9">3</text>
<text x="124.9" y="145.9">4</text>
<text x="128.4" y="145.9">5</text>
<text x="131.9" y="145.9">6</text>
<text x="135.4" y="145.9">7</text>
<text x="138.9" y="145.9">8</text>
<text x="142.4" y="145.9">9</text>
<text x="145.2" y="145.9">10</text>
<text x="170.8" y="147.5">3</text>
<text x="173.5" y="147.5">4</text>
<text x="176.2" y="147.5">5</text>
<text x="178.9" y="147.5">6</text>
<text x="14.1" y="151.9">12</text>
<text x="17.2" y="151.9">13</text>
<text x="20.3" y="152">14</text>
<text x="23.4" y="151.9">15</text>
<text x="26.4" y="152">16</text>
<text x="29.6" y="151.9">17</text>
<text x="32.6" y="151.9">18</text>
<text x="35.7" y="151.9">19</text>
<text x="38.7" y="151.9">20</text>
<text x="42" y="151.9">21</text>
<text x="45.1" y="151.9">22</text>
<text x="113.8" y="150.4">11</text>
<text x="117.2" y="150.4">12</text>
<text x="120.7" y="150.4">13</text>
<text x="124.2" y="150.4">14</text>
<text x="127.7" y="150.4">15</text>
<text x="131.2" y="150.4">16</text>
<text x="134.7" y="150.4">17</text>
<text x="138.2" y="150.4">18</text>
<text x="141.7" y="150.4">19</text>
<text x="145.2" y="150.4">20</text>
<text x="170.8" y="150.9">7</text>
<text x="173.5" y="150.9">8</text>
<text x="176.2" y="150.9">9</text>
<text x="178.2" y="150.9">10</text>
<text x="124.5" y="160.4">90980-12460</text>
<text x="169.2" y="160">90980-12B81</text>
<text x="47.7" y="164.1">90980-12B54</text>
<text x="52" y="173.8">O16</text>
<text x="51.4" y="177.4">Black</text>
<text x="14.6" y="194.7">1</text>
<text x="17.8" y="194.6">2</text>
<text x="20.9" y="194.7">3</text>
<text x="24" y="194.6">4</text>
<text x="27" y="194.6">5</text>
<text x="30.1" y="194.6">6</text>
<text x="33.3" y="194.7">7</text>
<text x="36.4" y="194.7">8</text>
<text x="39.4" y="194.6">9</text>
<text x="41.9" y="194.7">10</text>
<text x="45.1" y="194.7">11</text>
<text x="14.1" y="198.1">12</text>
<text x="17.2" y="198.1">13</text>
<text x="20.3" y="198.2">14</text>
<text x="23.4" y="198.1">15</text>
<text x="26.4" y="198.1">16</text>
<text x="29.6" y="198.1">17</text>
<text x="32.6" y="198.1">18</text>
<text x="35.7" y="198.1">19</text>
<text x="38.7" y="198.1">20</text>
<text x="42" y="198.1">21</text>
<text x="45.1" y="198.1">22</text>
<text x="47.7" y="210.3">90980-12B54</text>
<text x="60.6" y="220.9">3A</text>
<text x="158.8" y="220.9">3D</text>
<text x="59.2" y="224.6">White</text>
<text x="157.4" y="224.6">White</text>
<text x="23.2" y="237.9">1</text>
<text x="28.4" y="237.9">2</text>
<text x="33.7" y="237.9">3</text>
<text x="38.9" y="237.9">4</text>
<text x="44.2" y="237.9">5</text>
<text x="49.4" y="237.9">6</text>
<text x="61.5" y="237.9">7</text>
<text x="66.5" y="237.9">8</text>
<text x="78.6" y="237.9">9</text>
<text x="83.2" y="237.9">10</text>
<text x="88.6" y="237.9">11</text>
<text x="93.6" y="237.9">12</text>
<text x="98.8" y="237.9">13</text>
<text x="104.2" y="237.9">14</text>
<text x="142.3" y="238.5">1</text>
<text x="147.2" y="238.5">2</text>
<text x="161.5" y="238.5">3</text>
<text x="166.5" y="238.5">4</text>
<text x="171.5" y="238.5">5</text>
<text x="176.5" y="238.5">6</text>
<text x="181.5" y="238.5">7</text>
<text x="186.5" y="238.5">8</text>
<text x="21.6" y="242.7">15</text>
<text x="25.1" y="242.7">16</text>
<text x="28.6" y="242.7">17</text>
<text x="32.1" y="242.7">18</text>
<text x="35.6" y="242.7">19</text>
<text x="39.2" y="242.7">20</text>
<text x="42.7" y="242.7">21</text>
<text x="46.2" y="242.7">22</text>
<text x="49.7" y="242.7">23</text>
<text x="60" y="242.7">24</text>
<text x="63.5" y="242.7">25</text>
<text x="67" y="242.7">26</text>
<text x="77.2" y="242.7">27</text>
<text x="80.7" y="242.7">28</text>
<text x="84.2" y="242.7">29</text>
<text x="87.7" y="242.7">30</text>
<text x="91.2" y="242.7">31</text>
<text x="94.7" y="242.7">32</text>
<text x="98.2" y="242.7">33</text>
<text x="101.7" y="242.7">34</text>
<text x="105.2" y="242.7">35</text>
<text x="141.1" y="243.2">9</text>
<text x="144" y="243.2">10</text>
<text x="147.5" y="243.2">11</text>
<text x="159.3" y="243.2">12</text>
<text x="162.8" y="243.2">13</text>
<text x="166.3" y="243.2">14</text>
<text x="169.8" y="243.2">15</text>
<text x="173.3" y="243.2">16</text>
<text x="176.8" y="243.2">17</text>
<text x="180.3" y="243.2">18</text>
<text x="183.8" y="243.2">19</text>
<text x="187.4" y="243.2">20</text>
<text x="21.8" y="247.2">36</text>
<text x="25.3" y="247.2">37</text>
<text x="28.7" y="247.2">38</text>
<text x="32.2" y="247.2">39</text>
<text x="35.7" y="247.2">40</text>
<text x="39.2" y="247.2">41</text>
<text x="42.7" y="247.2">42</text>
<text x="46.2" y="247.2">43</text>
<text x="49.7" y="247.2">44</text>
<text x="60" y="247.2">45</text>
<text x="63.5" y="247.2">46</text>
<text x="67" y="247.2">47</text>
<text x="77.2" y="247.2">48</text>
<text x="80.7" y="247.2">49</text>
<text x="84.2" y="247.2">50</text>
<text x="87.7" y="247.2">51</text>
<text x="91.2" y="247.2">52</text>
<text x="94.7" y="247.2">53</text>
<text x="98.2" y="247.2">54</text>
<text x="101.7" y="247.2">55</text>
<text x="105.2" y="247.2">56</text>
<text x="140.5" y="247.7">21</text>
<text x="144" y="247.7">22</text>
<text x="147.5" y="247.7">23</text>
<text x="159.4" y="247.7">24</text>
<text x="162.9" y="247.7">25</text>
<text x="166.4" y="247.7">26</text>
<text x="169.9" y="247.7">27</text>
<text x="173.4" y="247.7">28</text>
<text x="176.9" y="247.7">29</text>
<text x="180.4" y="247.7">30</text>
<text x="183.9" y="247.7">31</text>
<text x="187.4" y="247.7">32</text>
<text x="55.7" y="262.1">90980-12943</text>
<text x="153.8" y="260.6">90980-12A48</text>
</g>
</svg>
